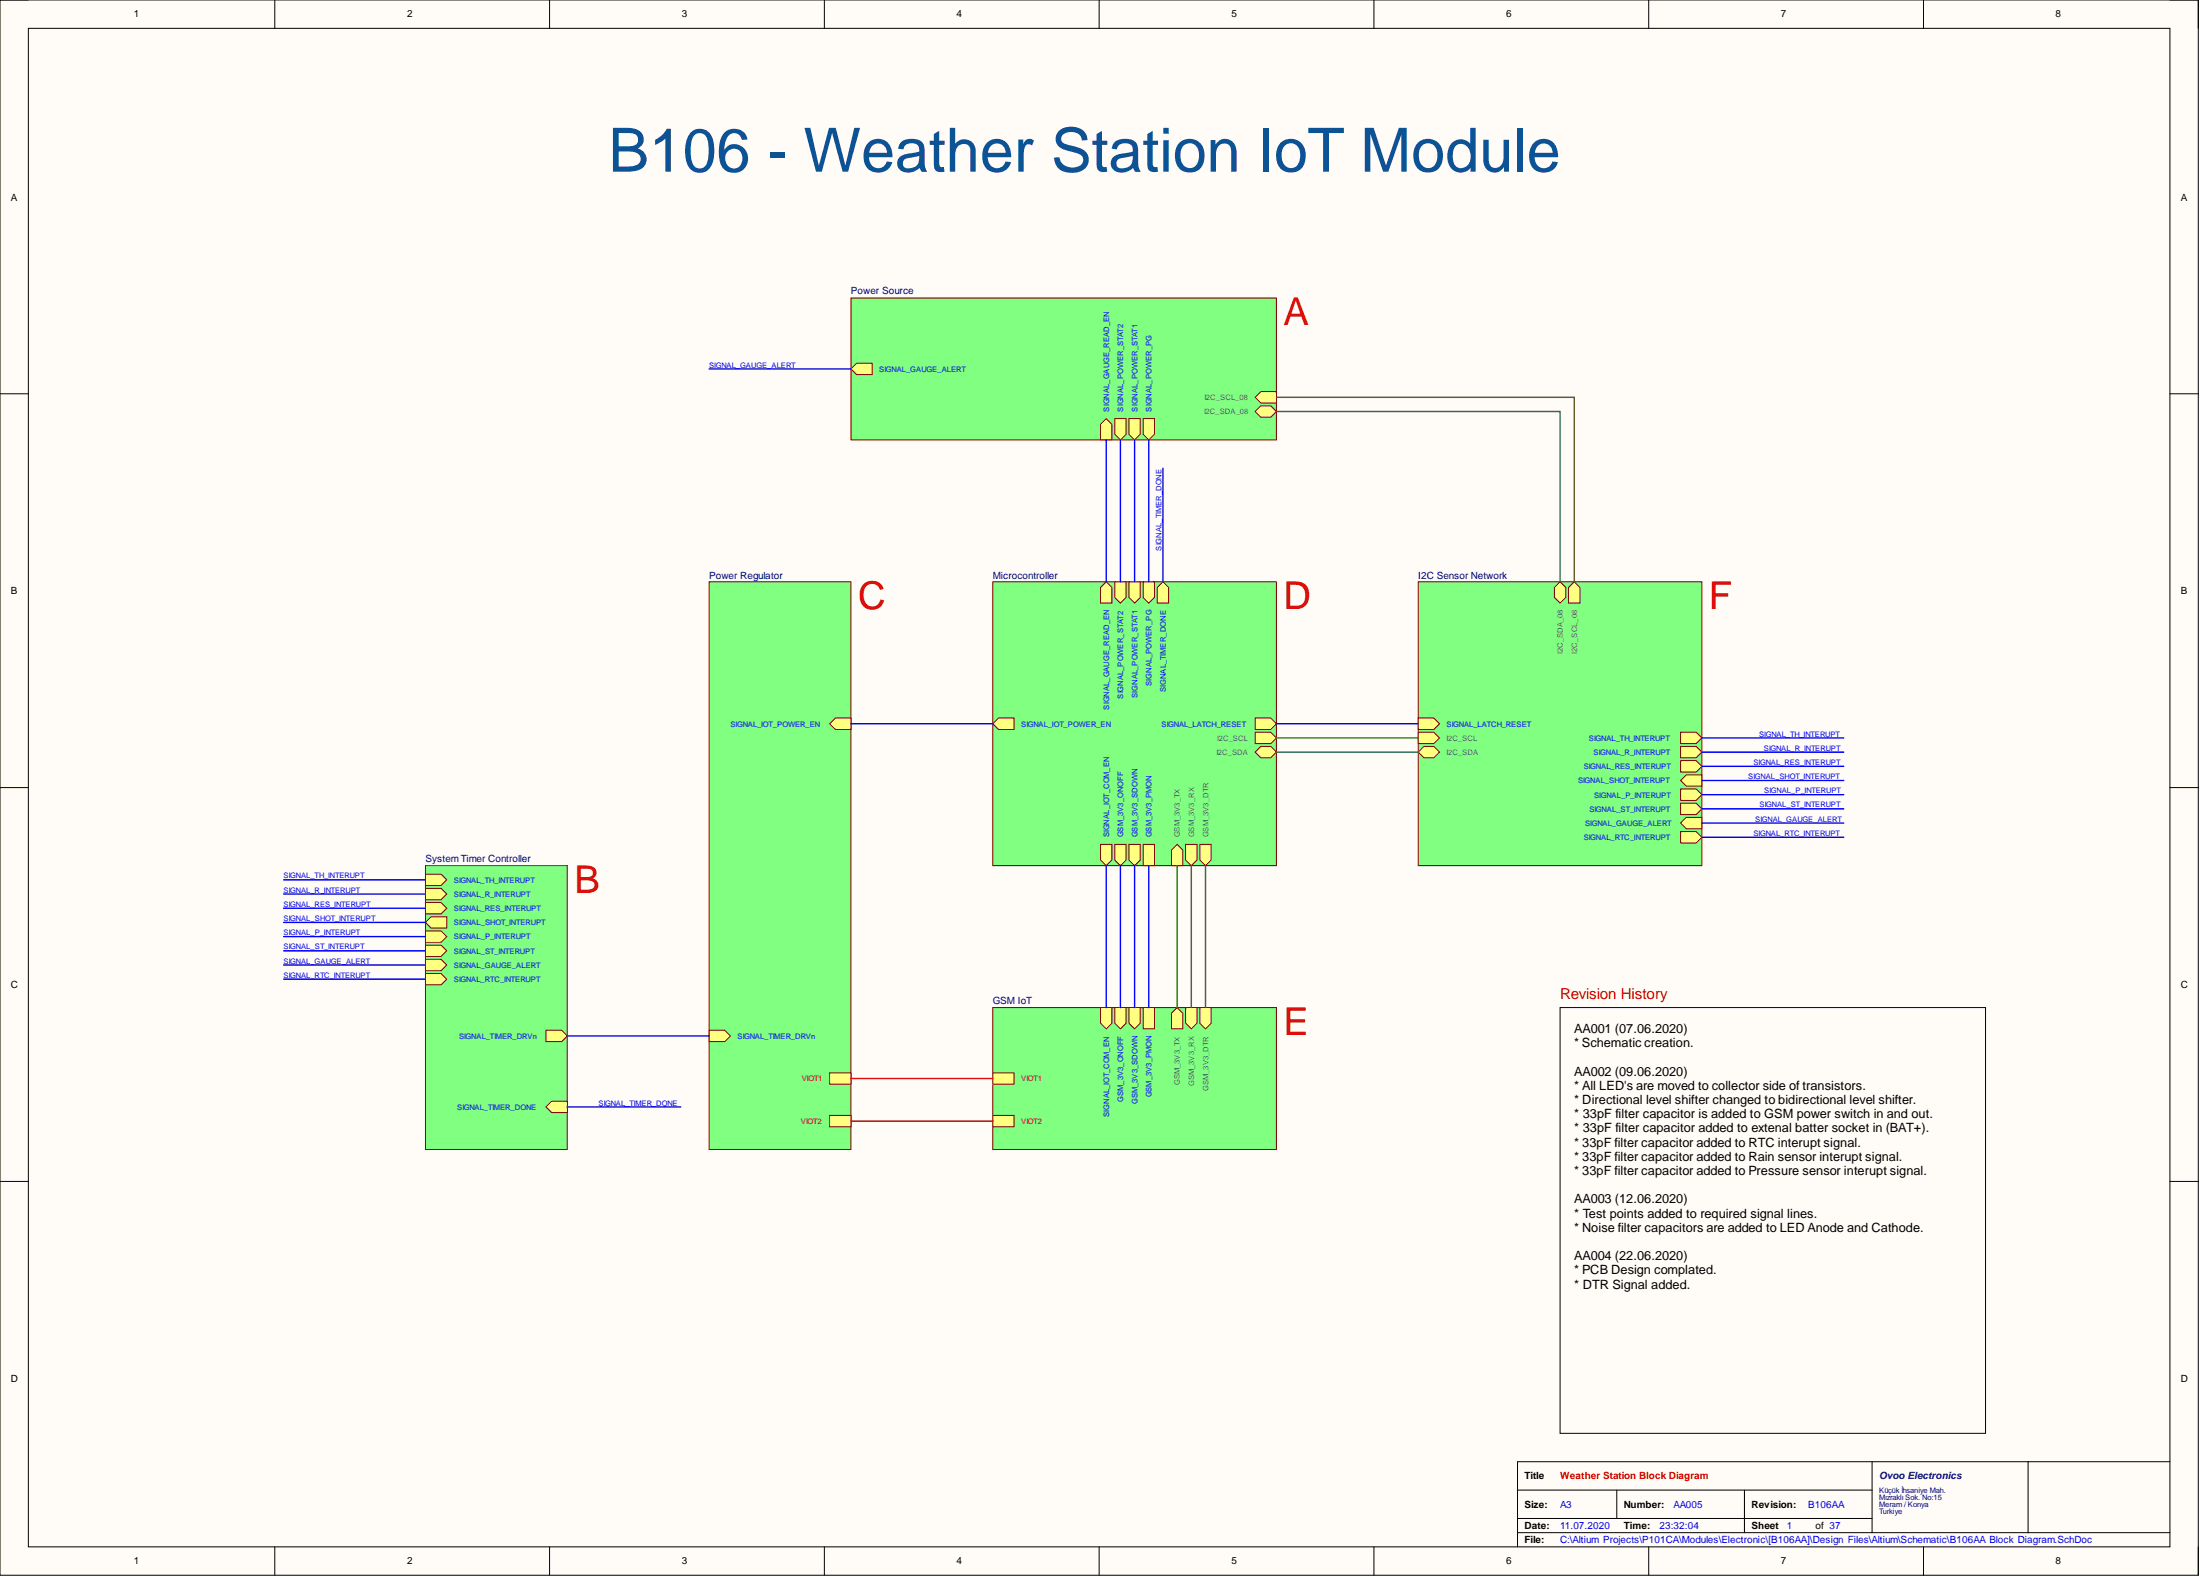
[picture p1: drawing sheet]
<svg xmlns="http://www.w3.org/2000/svg" width="393mm" height="282mm" viewBox="0 0 393 282" stroke-linecap="round" stroke-linejoin="round" font-family="sans-serif">
<path d="M0 0h393v281.6h-393z" fill-rule="evenodd" fill="#fffcf8"/>
<path d="M0 0h393v281.6h-393z" fill="none" stroke="#000" stroke-width=".18"/>
<path d="M5.1 5.1h382.9v271.4h-382.9z" fill-rule="evenodd" fill="#fffcf8"/>
<g fill="none" stroke="#000" stroke-width=".18">
<path d="M0 0h5.1M49.1 0v5.1M98.3 0v5.1M147.4 0v5.1M196.5 0v5.1M245.7 0v5.1M294.8 0v5.1M343.9 0v5.1M388 0h5v5.1M5.1 5.1h382.9v271.4h-382.9zM0 70.4h5.1M388 70.4h5"/>
<path d="M0 140.8h5.1M388 140.8h5M0 211.2h5.1M388 211.2h5M49.1 276.5v5.1M98.3 276.5v5.1M147.4 276.5v5.1M196.5 276.5v5.1M245.7 276.5v5.1M271.3 266.3h63.4M271.3 273.9h116.7M271.3 271.4h63.4"/>
<path d="M289.1 266.3v5.1M294.8 276.5v5.1M311.9 266.3v7.6M334.7 261.3v12.6M343.9 276.5v5.1M362.6 261.3v12.6M388 261.3h-116.7v15.2M393 276.5v5.1"/>
</g>
<path d="M177.5 104h50.7v50.7h-50.7z" fill-rule="evenodd" fill="#80ff80"/>
<path d="M177.5 104h50.7v50.7h-50.7z" fill="none" stroke="#800000" stroke-width=".18"/>
<path d="M178.5 128.3h2.8v2.1h-2.8l-1-1z" fill-rule="evenodd" fill="#ffff80"/>
<path d="M178.5 128.3h2.8v2.1h-2.8l-1-1z" fill="none" stroke="#800000" stroke-width=".18"/>
<path d="M204.4 150.9h2v3.8h-2z" fill-rule="evenodd" fill="#ffff80"/>
<path d="M204.4 150.9h2v3.8h-2z" fill="none" stroke="#800000" stroke-width=".18"/>
<path d="M199.3 150.9h2v2.8l-1 1-1-1z" fill-rule="evenodd" fill="#ffff80"/>
<path d="M199.3 150.9h2v2.8l-1 1-1-1z" fill="none" stroke="#800000" stroke-width=".18"/>
<path d="M196.8 150.9h2v2.8l-1 1-1-1z" fill-rule="evenodd" fill="#ffff80"/>
<path d="M196.8 150.9h2v2.8l-1 1-1-1z" fill="none" stroke="#800000" stroke-width=".18"/>
<path d="M201.8 150.9h2.1v2.8l-1 1-1.1-1z" fill-rule="evenodd" fill="#ffff80"/>
<path d="M201.8 150.9h2.1v2.8l-1 1-1.1-1z" fill="none" stroke="#800000" stroke-width=".18"/>
<path d="M199.3 104h2v2.8l-1 1-1-1z" fill-rule="evenodd" fill="#ffff80"/>
<path d="M199.3 104h2v2.8l-1 1-1-1z" fill="none" stroke="#800000" stroke-width=".18"/>
<path d="M201.8 104h2.1v2.8l-1 1-1.1-1z" fill-rule="evenodd" fill="#ffff80"/>
<path d="M201.8 104h2.1v2.8l-1 1-1.1-1z" fill="none" stroke="#800000" stroke-width=".18"/>
<path d="M204.4 104h2v2.8l-1 1-1-1z" fill-rule="evenodd" fill="#ffff80"/>
<path d="M204.4 104h2v2.8l-1 1-1-1z" fill="none" stroke="#800000" stroke-width=".18"/>
<path d="M224.4 128.3h2.8l1 1.1-1 1h-2.8z" fill-rule="evenodd" fill="#ffff80"/>
<path d="M224.4 128.3h2.8l1 1.1-1 1h-2.8z" fill="none" stroke="#800000" stroke-width=".18"/>
<path d="M207.9 104l1 1v2.8h-2v-2.8z" fill-rule="evenodd" fill="#ffff80"/>
<path d="M207.9 104l1 1v2.8h-2v-2.8z" fill="none" stroke="#800000" stroke-width=".18"/>
<path d="M197.8 104l1 1v2.8h-2v-2.8z" fill-rule="evenodd" fill="#ffff80"/>
<path d="M197.8 104l1 1v2.8h-2v-2.8z" fill="none" stroke="#800000" stroke-width=".18"/>
<path d="M210.5 150.9l1 1v2.8h-2v-2.8z" fill-rule="evenodd" fill="#ffff80"/>
<path d="M210.5 150.9l1 1v2.8h-2v-2.8z" fill="none" stroke="#800000" stroke-width=".18"/>
<path d="M212 150.9h2v2.8l-1 1-1-1z" fill-rule="evenodd" fill="#ffff80"/>
<path d="M212 150.9h2v2.8l-1 1-1-1z" fill="none" stroke="#800000" stroke-width=".18"/>
<path d="M224.4 130.9h2.8l1 1-1 1h-2.8z" fill-rule="evenodd" fill="#ffff80"/>
<path d="M224.4 130.9h2.8l1 1-1 1h-2.8z" fill="none" stroke="#800000" stroke-width=".18"/>
<path d="M225.4 133.4h1.8l1 1-1 1h-1.8l-1-1z" fill-rule="evenodd" fill="#ffff80"/>
<path d="M225.4 133.4h1.8l1 1-1 1h-1.8l-1-1z" fill="none" stroke="#800000" stroke-width=".18"/>
<path d="M214.5 150.9h2.1v2.8l-1.1 1-1-1z" fill-rule="evenodd" fill="#ffff80"/>
<path d="M214.5 150.9h2.1v2.8l-1.1 1-1-1z" fill="none" stroke="#800000" stroke-width=".18"/>
<path d="M177.5 180.1h50.7v25.4h-50.7z" fill-rule="evenodd" fill="#80ff80"/>
<path d="M177.5 180.1h50.7v25.4h-50.7z" fill="none" stroke="#800000" stroke-width=".18"/>
<path d="M204.4 180.1h2v3.8h-2z" fill-rule="evenodd" fill="#ffff80"/>
<path d="M204.4 180.1h2v3.8h-2z" fill="none" stroke="#800000" stroke-width=".18"/>
<path d="M196.8 180.1h2v2.8l-1 1-1-1z" fill-rule="evenodd" fill="#ffff80"/>
<path d="M196.8 180.1h2v2.8l-1 1-1-1z" fill="none" stroke="#800000" stroke-width=".18"/>
<path d="M199.3 180.1h2v2.8l-1 1-1-1z" fill-rule="evenodd" fill="#ffff80"/>
<path d="M199.3 180.1h2v2.8l-1 1-1-1z" fill="none" stroke="#800000" stroke-width=".18"/>
<path d="M201.8 180.1h2.1v2.8l-1 1-1.1-1z" fill-rule="evenodd" fill="#ffff80"/>
<path d="M201.8 180.1h2.1v2.8l-1 1-1.1-1z" fill="none" stroke="#800000" stroke-width=".18"/>
<path d="M177.5 191.8h3.8v2h-3.8z" fill-rule="evenodd" fill="#ffff80"/>
<path d="M177.5 191.8h3.8v2h-3.8z" fill="none" stroke="#800000" stroke-width=".18"/>
<path d="M177.5 199.4h3.8v2h-3.8z" fill-rule="evenodd" fill="#ffff80"/>
<path d="M177.5 199.4h3.8v2h-3.8z" fill="none" stroke="#800000" stroke-width=".18"/>
<path d="M210.5 180.1l1 1v2.8h-2v-2.8z" fill-rule="evenodd" fill="#ffff80"/>
<path d="M210.5 180.1l1 1v2.8h-2v-2.8z" fill="none" stroke="#800000" stroke-width=".18"/>
<path d="M212 180.1h2v2.8l-1 1-1-1z" fill-rule="evenodd" fill="#ffff80"/>
<path d="M212 180.1h2v2.8l-1 1-1-1z" fill="none" stroke="#800000" stroke-width=".18"/>
<path d="M214.5 180.1h2.1v2.8l-1.1 1-1-1z" fill-rule="evenodd" fill="#ffff80"/>
<path d="M214.5 180.1h2.1v2.8l-1.1 1-1-1z" fill="none" stroke="#800000" stroke-width=".18"/>
<path d="M76.1 154.7h25.3v50.8h-25.3z" fill-rule="evenodd" fill="#80ff80"/>
<path d="M76.1 154.7h25.3v50.8h-25.3z" fill="none" stroke="#800000" stroke-width=".18"/>
<path d="M76.1 171.5h2.8l1 1-1 1h-2.8z" fill-rule="evenodd" fill="#ffff80"/>
<path d="M76.1 171.5h2.8l1 1-1 1h-2.8z" fill="none" stroke="#800000" stroke-width=".18"/>
<path d="M76.1 168.9h2.8l1 1-1 1.1h-2.8z" fill-rule="evenodd" fill="#ffff80"/>
<path d="M76.1 168.9h2.8l1 1-1 1.1h-2.8z" fill="none" stroke="#800000" stroke-width=".18"/>
<path d="M98.6 196.8h2.8v2.1h-2.8l-1-1.1z" fill-rule="evenodd" fill="#ffff80"/>
<path d="M98.6 196.8h2.8v2.1h-2.8l-1-1.1z" fill="none" stroke="#800000" stroke-width=".18"/>
<path d="M76.1 161.3h2.8l1 1-1 1.1h-2.8z" fill-rule="evenodd" fill="#ffff80"/>
<path d="M76.1 161.3h2.8l1 1-1 1.1h-2.8z" fill="none" stroke="#800000" stroke-width=".18"/>
<path d="M76.1 156.2h2.8l1 1.1-1 1h-2.8z" fill-rule="evenodd" fill="#ffff80"/>
<path d="M76.1 156.2h2.8l1 1.1-1 1h-2.8z" fill="none" stroke="#800000" stroke-width=".18"/>
<path d="M76.1 158.8h2.8l1 1-1 1h-2.8z" fill-rule="evenodd" fill="#ffff80"/>
<path d="M76.1 158.8h2.8l1 1-1 1h-2.8z" fill="none" stroke="#800000" stroke-width=".18"/>
<path d="M76.1 166.4h2.8l1 1-1 1h-2.8z" fill-rule="evenodd" fill="#ffff80"/>
<path d="M76.1 166.4h2.8l1 1-1 1h-2.8z" fill="none" stroke="#800000" stroke-width=".18"/>
<path d="M97.6 184.2h2.8l1 1-1 1h-2.8z" fill-rule="evenodd" fill="#ffff80"/>
<path d="M97.6 184.2h2.8l1 1-1 1h-2.8z" fill="none" stroke="#800000" stroke-width=".18"/>
<path d="M76.1 174h2.8l1 1-1 1h-2.8z" fill-rule="evenodd" fill="#ffff80"/>
<path d="M76.1 174h2.8l1 1-1 1h-2.8z" fill="none" stroke="#800000" stroke-width=".18"/>
<path d="M77.1 163.9h2.8v2h-2.8l-1-1z" fill-rule="evenodd" fill="#ffff80"/>
<path d="M77.1 163.9h2.8v2h-2.8l-1-1z" fill="none" stroke="#800000" stroke-width=".18"/>
<path d="M126.8 104h25.3v101.5h-25.3z" fill-rule="evenodd" fill="#80ff80"/>
<path d="M126.8 104h25.3v101.5h-25.3z" fill="none" stroke="#800000" stroke-width=".18"/>
<path d="M148.3 199.4h3.8v2h-3.8z" fill-rule="evenodd" fill="#ffff80"/>
<path d="M148.3 199.4h3.8v2h-3.8z" fill="none" stroke="#800000" stroke-width=".18"/>
<path d="M126.8 184.2h2.8l1 1-1 1h-2.8z" fill-rule="evenodd" fill="#ffff80"/>
<path d="M126.8 184.2h2.8l1 1-1 1h-2.8z" fill="none" stroke="#800000" stroke-width=".18"/>
<path d="M149.4 128.3h2.7v2.1h-2.7l-1.1-1z" fill-rule="evenodd" fill="#ffff80"/>
<path d="M149.4 128.3h2.7v2.1h-2.7l-1.1-1z" fill="none" stroke="#800000" stroke-width=".18"/>
<path d="M148.3 191.8h3.8v2h-3.8z" fill-rule="evenodd" fill="#ffff80"/>
<path d="M148.3 191.8h3.8v2h-3.8z" fill="none" stroke="#800000" stroke-width=".18"/>
<path d="M152.1 53.3h76.1v25.3h-76.1z" fill-rule="evenodd" fill="#80ff80"/>
<path d="M152.1 53.3h76.1v25.3h-76.1z" fill="none" stroke="#800000" stroke-width=".18"/>
<path d="M153.2 64.9h2.7v2.1h-2.7l-1.1-1.1z" fill-rule="evenodd" fill="#ffff80"/>
<path d="M153.2 64.9h2.7v2.1h-2.7l-1.1-1.1z" fill="none" stroke="#800000" stroke-width=".18"/>
<path d="M197.8 74.8l1 1v2.8h-2v-2.8z" fill-rule="evenodd" fill="#ffff80"/>
<path d="M197.8 74.8l1 1v2.8h-2v-2.8z" fill="none" stroke="#800000" stroke-width=".18"/>
<path d="M199.3 74.8h2v2.8l-1 1-1-1z" fill-rule="evenodd" fill="#ffff80"/>
<path d="M199.3 74.8h2v2.8l-1 1-1-1z" fill="none" stroke="#800000" stroke-width=".18"/>
<path d="M201.8 74.8h2.1v2.8l-1 1-1.1-1z" fill-rule="evenodd" fill="#ffff80"/>
<path d="M201.8 74.8h2.1v2.8l-1 1-1.1-1z" fill="none" stroke="#800000" stroke-width=".18"/>
<path d="M204.4 74.8h2v2.8l-1 1-1-1z" fill-rule="evenodd" fill="#ffff80"/>
<path d="M204.4 74.8h2v2.8l-1 1-1-1z" fill="none" stroke="#800000" stroke-width=".18"/>
<path d="M225.4 70h2.8v2h-2.8l-1-1z" fill-rule="evenodd" fill="#ffff80"/>
<path d="M225.4 70h2.8v2h-2.8l-1-1z" fill="none" stroke="#800000" stroke-width=".18"/>
<path d="M225.4 72.5h1.8l1 1.1-1 1h-1.8l-1-1z" fill-rule="evenodd" fill="#ffff80"/>
<path d="M225.4 72.5h1.8l1 1.1-1 1h-1.8l-1-1z" fill="none" stroke="#800000" stroke-width=".18"/>
<path d="M253.6 104h50.7v50.7h-50.7z" fill-rule="evenodd" fill="#80ff80"/>
<path d="M253.6 104h50.7v50.7h-50.7z" fill="none" stroke="#800000" stroke-width=".18"/>
<path d="M300.5 143.6h2.8l1 1-1 1h-2.8z" fill-rule="evenodd" fill="#ffff80"/>
<path d="M300.5 143.6h2.8l1 1-1 1h-2.8z" fill="none" stroke="#800000" stroke-width=".18"/>
<path d="M300.5 130.9h2.8l1 1-1 1h-2.8z" fill-rule="evenodd" fill="#ffff80"/>
<path d="M300.5 130.9h2.8l1 1-1 1h-2.8z" fill="none" stroke="#800000" stroke-width=".18"/>
<path d="M300.5 141h2.8l1 1-1 1.1h-2.8z" fill-rule="evenodd" fill="#ffff80"/>
<path d="M300.5 141h2.8l1 1-1 1.1h-2.8z" fill="none" stroke="#800000" stroke-width=".18"/>
<path d="M300.5 136h2.8l1 1-1 1h-2.8z" fill-rule="evenodd" fill="#ffff80"/>
<path d="M300.5 136h2.8l1 1-1 1h-2.8z" fill="none" stroke="#800000" stroke-width=".18"/>
<path d="M300.5 133.4h2.8l1 1-1 1h-2.8z" fill-rule="evenodd" fill="#ffff80"/>
<path d="M300.5 133.4h2.8l1 1-1 1h-2.8z" fill="none" stroke="#800000" stroke-width=".18"/>
<path d="M301.5 146.1h2.8v2h-2.8l-1-1z" fill-rule="evenodd" fill="#ffff80"/>
<path d="M301.5 146.1h2.8v2h-2.8l-1-1z" fill="none" stroke="#800000" stroke-width=".18"/>
<path d="M300.5 148.6h2.8l1 1.1-1 1h-2.8z" fill-rule="evenodd" fill="#ffff80"/>
<path d="M300.5 148.6h2.8l1 1.1-1 1h-2.8z" fill="none" stroke="#800000" stroke-width=".18"/>
<path d="M253.6 128.3h2.8l1 1.1-1 1h-2.8z" fill-rule="evenodd" fill="#ffff80"/>
<path d="M253.6 128.3h2.8l1 1.1-1 1h-2.8z" fill="none" stroke="#800000" stroke-width=".18"/>
<path d="M301.5 138.5h2.8v2h-2.8l-1-1z" fill-rule="evenodd" fill="#ffff80"/>
<path d="M301.5 138.5h2.8v2h-2.8l-1-1z" fill="none" stroke="#800000" stroke-width=".18"/>
<path d="M254.6 133.4h1.8l1 1-1 1h-1.8l-1-1z" fill-rule="evenodd" fill="#ffff80"/>
<path d="M254.6 133.4h1.8l1 1-1 1h-1.8l-1-1z" fill="none" stroke="#800000" stroke-width=".18"/>
<path d="M253.6 130.9h2.8l1 1-1 1h-2.8z" fill-rule="evenodd" fill="#ffff80"/>
<path d="M253.6 130.9h2.8l1 1-1 1h-2.8z" fill="none" stroke="#800000" stroke-width=".18"/>
<path d="M278.9 104l1 1v1.8l-1 1-1-1v-1.8z" fill-rule="evenodd" fill="#ffff80"/>
<path d="M278.9 104l1 1v1.8l-1 1-1-1v-1.8z" fill="none" stroke="#800000" stroke-width=".18"/>
<path d="M281.5 104l1 1v2.8h-2v-2.8z" fill-rule="evenodd" fill="#ffff80"/>
<path d="M281.5 104l1 1v2.8h-2v-2.8z" fill="none" stroke="#800000" stroke-width=".18"/>
<path d="M228.2 73.6h50.7v30.4M228.2 71h53.3v33M228.2 134.4h25.4M228.2 131.9h25.4M210.5 154.7v25.4M213 154.7v25.4M215.5 154.7v25.4" fill="none" stroke="#38761d" stroke-width=".25"/>
<g fill="none" stroke="#00f" stroke-width=".25">
<path d="M126.8 65.9h25.3M197.8 78.6v25.4M200.3 78.6v25.4M202.9 78.6v25.4M205.4 78.6v25.4M207.9 83.7v20.3M152.1 129.4h25.4M228.2 129.4h25.4M304.3 139.5h25.3M304.3 137h25.3M304.3 134.4h25.3M304.3 131.9h25.3"/>
<path d="M50.7 159.8h25.4M50.7 157.3h25.4M197.8 154.7v25.4M200.3 154.7v25.4M202.9 154.7v25.4M205.4 154.7v25.4M304.3 149.7h25.3M304.3 147.1h25.3M304.3 144.6h25.3M304.3 142h25.3M50.7 175h25.4M50.7 172.5h25.4"/>
<path d="M50.7 169.9h25.4M50.7 167.4h25.4M50.7 164.9h25.4M50.7 162.3h25.4M101.4 197.8h20.3M101.4 185.2h25.4"/>
</g>
<path d="M152.1 192.8h25.4M152.1 200.4h25.4" fill="none" stroke="#f00" stroke-width=".25"/>
<path d="M278.9 180.1h76.1v76.1h-76.1z" fill="none" stroke="#000" stroke-width=".18"/>
<text font-size="10.9" fill="#0b5394" x="108.8" y="30.7">B106 - Weather Station IoT Module</text>
<g font-size="6.8" fill="#f00">
<text x="229.5" y="58.2">A</text>
<text x="153.4" y="108.9">C</text>
<text x="229.5" y="108.9">D</text>
<text x="305.6" y="108.9">F</text>
<text x="102.7" y="159.6">B</text>
<text x="229.5" y="185">E</text>
</g>
<text font-size="2.7" fill="#f00" x="278.9" y="178.5">Revision History</text>
<g font-size="2.3">
<text x="281.5" y="184.7">AA001 (07.06.2020)</text>
<text x="281.5" y="187.2">* Schematic creation.</text>
<text x="281.5" y="192.3">AA002 (09.06.2020)</text>
<text x="281.5" y="194.8">* All LED's are moved to collector side of transistors.</text>
<text x="281.5" y="197.3">* Directional level shifter changed to bidirectional level shifter.</text>
<text x="281.5" y="199.9">* 33pF filter capacitor is added to GSM power switch in and out.</text>
<text x="281.5" y="202.4">* 33pF filter capacitor added to extenal batter socket in (BAT+).</text>
<text x="281.5" y="205">* 33pF filter capacitor added to RTC interupt signal.</text>
<text x="281.5" y="207.5">* 33pF filter capacitor added to Rain sensor interupt signal.</text>
<text x="281.5" y="210">* 33pF filter capacitor added to Pressure sensor interupt signal.</text>
<text x="281.5" y="215.1">AA003 (12.06.2020)</text>
<text x="281.5" y="217.6">* Test points added to required signal lines.</text>
<text x="281.5" y="220.2">* Noise filter capacitors are added to LED Anode and Cathode.</text>
<text x="281.5" y="225.2">AA004 (22.06.2020)</text>
<text x="281.5" y="227.8">* PCB Design complated.</text>
<text x="281.5" y="230.3">* DTR Signal added.</text>
</g>
<g font-size="1.8">
<text x="23.9" y="3.1">1</text>
<text x="72.8" y="3.1">2</text>
<text x="121.9" y="3.1">3</text>
<text x="171" y="3.1">4</text>
<text x="220.2" y="3.1">5</text>
<text x="269.3" y="3.1">6</text>
<text x="318.4" y="3.1">7</text>
<text x="367.5" y="3.1">8</text>
<text x="1.9" y="35.8">A</text>
<text x="389.9" y="35.8">A</text>
<text x="1.9" y="106.2">B</text>
<text x="389.9" y="106.2">B</text>
<text x="1.9" y="176.6">C</text>
<text x="389.9" y="176.6">C</text>
<text x="1.9" y="247">D</text>
<text x="389.9" y="247">D</text>
<text x="272.6" y="264.4">Title</text>
<text x="272.6" y="269.5">Size:</text>
<text x="290.3" y="269.5">Number:</text>
<text x="313.2" y="269.5">Revision:</text>
<text x="272.6" y="273.3">Date:</text>
<text x="272.6" y="275.8">File:</text>
<text x="290.3" y="273.3">Time:</text>
<text x="313.2" y="273.3">Sheet</text>
<text x="324.6" y="273.3">of 37</text>
<text x="23.9" y="279.6">1</text>
<text x="72.8" y="279.6">2</text>
<text x="121.9" y="279.6">3</text>
<text x="171" y="279.6">4</text>
<text x="220.2" y="279.6">5</text>
<text x="269.3" y="279.6">6</text>
<text x="318.4" y="279.6">7</text>
<text x="367.5" y="279.6">8</text>
</g>
<g font-size="1.8" fill="#000080">
<text x="152.1" y="52.6">Power Source</text>
<text x="126.8" y="103.6">Power Regulator</text>
<text x="177.5" y="103.6">Microcontroller</text>
<text x="253.6" y="103.6">I2C Sensor Network</text>
<text x="76.1" y="154">SystemTimer Controller</text>
<text x="177.5" y="179.4">GSM IoT</text>
<text x="336" y="264.4">Ovoo Electronics</text>
</g>
<text font-size="1.8" fill="#f00" x="278.9" y="264.4">Weather Station Block Diagram</text>
<g font-size="1.8" fill="#00f">
<text x="278.9" y="269.5">A3</text>
<text x="299.2" y="269.5">AA005</text>
<text x="323.3" y="269.5">B106AA</text>
<text x="278.9" y="273.3">11.07.2020</text>
<text x="278.9" y="275.8">C:\Altium Projects\P101CA\Modules\Electronic\[B106AA]\Design Files\Altium\Schematic\B106AA Block Diagram.SchDoc</text>
<text x="296.7" y="273.3">23:32:04</text>
<text x="319.5" y="273.3">1</text>
</g>
<g font-size="1.4" fill="#00f">
<text x="126.8" y="65.7">SIGNAL_GAUGE_ALERT</text>
<text x="157.2" y="66.5">SIGNAL_GAUGE_ALERT</text>
<text x="198.3" y="73.6" transform="rotate(-90 198.3 73.6)">SIGNAL_GAUGE_READ_EN</text>
<text x="200.8" y="73.6" transform="rotate(-90 200.8 73.6)">SIGNAL_POWER_STAT2</text>
<text x="203.4" y="73.6" transform="rotate(-90 203.4 73.6)">SIGNAL_POWER_STAT1</text>
<text x="205.9" y="73.6" transform="rotate(-90 205.9 73.6)">SIGNAL_POWER_PG</text>
<text x="207.7" y="98.4" transform="rotate(-90 207.7 98.4)">SIGNAL_TIMER_DONE</text>
<text x="200.8" y="124.9" transform="rotate(-90 200.8 124.9)">SIGNAL_POWER_STAT2</text>
<text x="203.4" y="124.7" transform="rotate(-90 203.4 124.7)">SIGNAL_POWER_STAT1</text>
<text x="205.9" y="122.6" transform="rotate(-90 205.9 122.6)">SIGNAL_POWER_PG</text>
<text x="208.4" y="123.7" transform="rotate(-90 208.4 123.7)">SIGNAL_TIMER_DONE</text>
<text x="130.6" y="129.9">SIGNAL_IOT_POWER_EN</text>
<text x="182.6" y="129.9">SIGNAL_IOT_POWER_EN</text>
<text x="198.3" y="126.8" transform="rotate(-90 198.3 126.8)">SIGNAL_GAUGE_READ_EN</text>
<text x="207.7" y="129.9">SIGNAL_LATCH_RESET</text>
<text x="258.6" y="129.9">SIGNAL_LATCH_RESET</text>
<text x="314.5" y="131.6">SIGNAL_TH_INTERUPT</text>
<text x="283.2" y="137.5">SIGNAL_RES_INTERUPT</text>
<text x="284.1" y="132.4">SIGNAL_TH_INTERUPT</text>
<text x="284.9" y="134.9">SIGNAL_R_INTERUPT</text>
<text x="313.5" y="136.7">SIGNAL_RES_INTERUPT</text>
<text x="315.4" y="134.2">SIGNAL_R_INTERUPT</text>
<text x="282.1" y="140">SIGNAL_SHOT_INTERUPT</text>
<text x="285" y="142.6">SIGNAL_P_INTERUPT</text>
<text x="312.6" y="139.3">SIGNAL_SHOT_INTERUPT</text>
<text x="315.4" y="141.8">SIGNAL_P_INTERUPT</text>
<text x="198.3" y="149.7" transform="rotate(-90 198.3 149.7)">SIGNAL_IOT_COM_EN</text>
<text x="200.8" y="149.7" transform="rotate(-90 200.8 149.7)">GSM_3V3_ONOFF</text>
<text x="203.4" y="149.7" transform="rotate(-90 203.4 149.7)">GSM_3V3_SDOWN</text>
<text x="205.9" y="149.7" transform="rotate(-90 205.9 149.7)">GSM_3V3_PMON</text>
<text x="283.4" y="147.6">SIGNAL_GAUGE_ALERT</text>
<text x="284.2" y="145.1">SIGNAL_ST_INTERUPT</text>
<text x="313.5" y="149.4">SIGNAL_RTC_INTERUPT</text>
<text x="313.8" y="146.9">SIGNAL_GAUGE_ALERT</text>
<text x="314.6" y="144.3">SIGNAL_ST_INTERUPT</text>
<text x="283.2" y="150.2">SIGNAL_RTC_INTERUPT</text>
<text x="50.7" y="157">SIGNAL_TH_INTERUPT</text>
<text x="50.7" y="159.5">SIGNAL_R_INTERUPT</text>
<text x="81.1" y="157.8">SIGNAL_TH_INTERUPT</text>
<text x="81.1" y="160.3">SIGNAL_R_INTERUPT</text>
<text x="50.7" y="162.1">SIGNAL_RES_INTERUPT</text>
<text x="50.7" y="167.2">SIGNAL_P_INTERUPT</text>
<text x="50.7" y="164.6">SIGNAL_SHOT_INTERUPT</text>
<text x="81.1" y="162.8">SIGNAL_RES_INTERUPT</text>
<text x="81.1" y="167.9">SIGNAL_P_INTERUPT</text>
<text x="81.1" y="165.4">SIGNAL_SHOT_INTERUPT</text>
<text x="50.7" y="169.7">SIGNAL_ST_INTERUPT</text>
<text x="50.7" y="172.2">SIGNAL_GAUGE_ALERT</text>
<text x="81.1" y="173">SIGNAL_GAUGE_ALERT</text>
<text x="81.1" y="170.5">SIGNAL_ST_INTERUPT</text>
<text x="50.7" y="174.8">SIGNAL_RTC_INTERUPT</text>
<text x="81.1" y="175.5">SIGNAL_RTC_INTERUPT</text>
<text x="82.1" y="185.7">SIGNAL_TIMER_DRVn</text>
<text x="131.9" y="185.7">SIGNAL_TIMER_DRVn</text>
<text x="107" y="197.6">SIGNAL_TIMER_DONE</text>
<text x="200.8" y="196.9" transform="rotate(-90 200.8 196.9)">GSM_3V3_ONOFF</text>
<text x="203.4" y="197.3" transform="rotate(-90 203.4 197.3)">GSM_3V3_SDOWN</text>
<text x="205.9" y="196.2" transform="rotate(-90 205.9 196.2)">GSM_3V3_PMON</text>
<text x="81.7" y="198.4">SIGNAL_TIMER_DONE</text>
<text x="198.3" y="199.6" transform="rotate(-90 198.3 199.6)">SIGNAL_IOT_COM_EN</text>
</g>
<g font-size="1.4" fill="#38761d">
<text x="215.4" y="71.5">I2C_SCL_08</text>
<text x="215.3" y="74.1">I2C_SDA_08</text>
<text x="279.4" y="116.9" transform="rotate(-90 279.4 116.9)">I2C_SDA_08</text>
<text x="282" y="116.8" transform="rotate(-90 282 116.8)">I2C_SCL_08</text>
<text x="217.5" y="134.9">I2C_SDA</text>
<text x="217.7" y="132.4">I2C_SCL</text>
<text x="258.6" y="134.9">I2C_SDA</text>
<text x="258.6" y="132.4">I2C_SCL</text>
<text x="211" y="149.7" transform="rotate(-90 211 149.7)">GSM_3V3_TX</text>
<text x="213.5" y="149.7" transform="rotate(-90 213.5 149.7)">GSM_3V3_RX</text>
<text x="216" y="149.7" transform="rotate(-90 216 149.7)">GSM_3V3_DTR</text>
<text x="211" y="194" transform="rotate(-90 211 194)">GSM_3V3_TX</text>
<text x="213.5" y="194.1" transform="rotate(-90 213.5 194.1)">GSM_3V3_RX</text>
<text x="216" y="195" transform="rotate(-90 216 195)">GSM_3V3_DTR</text>
</g>
<g font-size="1.4" fill="#f00">
<text x="143.4" y="193.3">VIOT1</text>
<text x="182.6" y="193.3">VIOT1</text>
<text x="143.2" y="200.9">VIOT2</text>
<text x="182.6" y="200.9">VIOT2</text>
</g>
<g font-size="1.4" fill="#000080">
<text x="336" y="266.8">Küçük İhsaniye Mah.</text>
<text x="336" y="268.1">MızraklıSok. No:15</text>
<text x="336" y="269.4">Meram / Konya</text>
<text x="336" y="270.6">Turkiye</text>
</g>
</svg>
